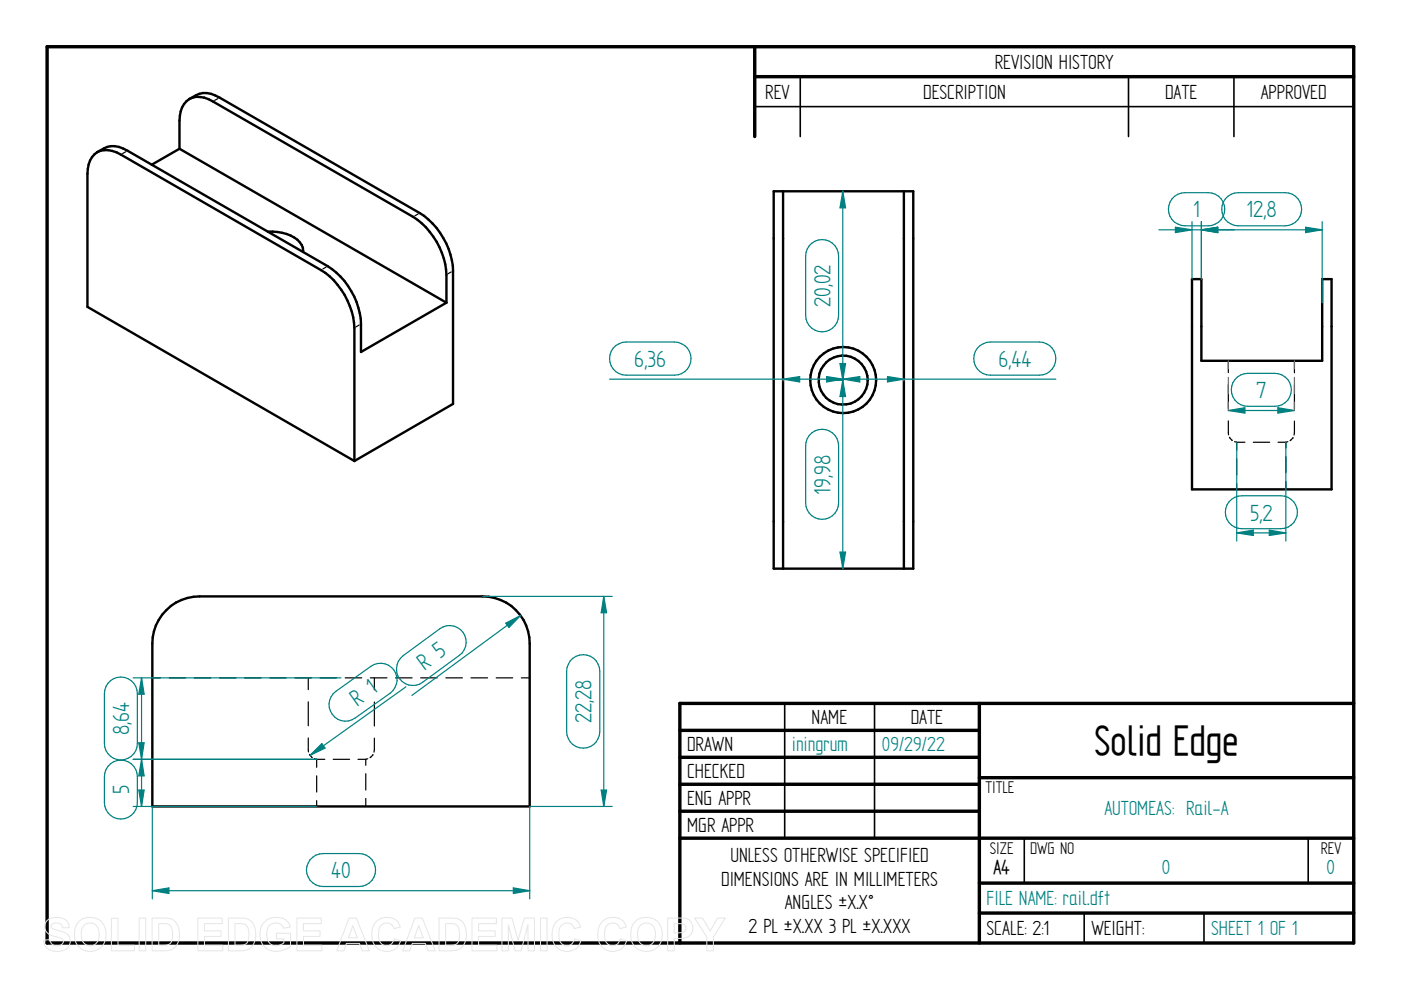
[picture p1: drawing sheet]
<svg xmlns="http://www.w3.org/2000/svg" width="297mm" height="210mm" viewBox="0 0 297 210" stroke-linecap="round" stroke-linejoin="round" font-family="sans-serif">
<g fill="none" stroke="#000" stroke-width=".72">
<path d="M10 9.9h277v190h-277zM160 9.9v19.1M160 16.3h127M144.1 154.9h63.5M207.6 149.1v50.8M287 149.1h-142.9v50.8M144.1 160.6h63.5M144.1 166.3h63.5M144.1 172h63.5M144.1 177.7h142.9M207.6 164.9h79.4M207.6 187.2h79.4"/>
<path d="M207.6 193.6h79.4"/>
</g>
<path d="M169.7 16.3v12.7M239.3 16.3v12.7M261.6 16.3v12.7M160 22.6h127M166.4 149.1v28.6M185.4 149.1v28.6M217.2 177.8v9.4M277.4 177.8v9.4M229.9 193.6v6.3M255.3 193.6v6.3" fill="none" stroke="#000" stroke-width=".34"/>
<g fill="none" stroke="#000" stroke-width=".51">
<path d="M20.6 32.3a5.1 5.1 0 0 0-2.1 4.5v28.3l56.6 32.6M20.6 32.3a5.1 5.1 0 0 1 5 .5l42.5 24.5a15.5 15.5 0 0 1 7 12.2v28.2M20.6 32.3a5.1 5.1 0 0 1 6.4-.3l42.5 24.4a15.7 15.7 0 0 1 7 12.3v5.9l18.2-10.4M38.1 31.5l-5.9 3.4M38.1 31.5l56.6 32.7M40.1 21a5.1 5.1 0 0 0-2 4.6v5.9M40.1 21a5.1 5.1 0 0 1 5 .5l42.5 24.5a15.7 15.7 0 0 1 7.1 12.3v5.9M40.1 21a5.1 5.1 0 0 1 6.5-.3l42.4 24.5a15.7 15.7 0 0 1 7.1 12.2v28.2l-21 12.1M56.8 49.1a8.4 8.4 0 0 1 6.8 2.3 2.41 2.41 0 0 1 .7 2M164 40.6h29.6v80h-29.6zM166 40.6v80M191.6 40.6v80"/>
<path d="M252.7 59.2h2v17.3h25.6v-17.3h2v44.6h-29.6zM35.3 129.4a9.9 9.9 0 0 1 7-3h60a10 10 0 0 1 10 10v34.6h-80v-34.6a9.7 9.7 0 0 1 3-7z"/>
<circle cx="178.8" cy="80.6" r="7"/>
<circle cx="178.8" cy="80.6" r="5.2"/>
</g>
<g fill="none" stroke="#000" stroke-width=".25">
<path d="M26.7 32.2l-.7 .4M46.2 20.9l-.7 .4M69.1 56.6l-.7 .4M88.6 45.4l-.6 .4M95.7 57.7l-.7 .3M76.2 68.9l-.7 .4M260.4 76.5v2.5M274.4 76.5v2.5M260.4 81.6v5M260.4 89.2l.1 3M260.7 92.7l.6 .7M261.7 93.6l.5 .2"/>
<path d="M262.2 93.8h1.7M262.2 93.8v1.7M262.2 97.3v3.4M265.7 93.8h3.5M271 93.8h1.6M272.6 93.8v1.2M272.6 96.8v3.4M273 93.6l-.4 .2M274.1 92.8l-.6 .6M274.4 81.6v5.1M274.4 89.3v2.9M262.2 102.5v1.3"/>
<path d="M272.6 102.1v1.7M32.3 143.7h1.7M35.9 143.7h3.5M41.2 143.7h3.5M46.5 143.7h3.5M51.9 143.7h3.5M57.2 143.7h3.5M62.5 143.7h3.5M65.4 143.7v2.5M65.4 148.8v5.1M65.4 156.5v2.9M65.6 159.9l.6 .7"/>
<path d="M67.9 143.7h3.5M73.2 143.7h3.5M78.5 143.7h3.5M79.1 160l-.7 .7M79.4 143.7v2.6M79.4 148.8v5.1M79.4 156.5l-.1 3M83.9 143.7h3.5M89.2 143.7h3.5M94.5 143.7h3.5M99.9 143.7h3.5M105.2 143.7h3.5"/>
<path d="M110.5 143.7h1.8M66.7 160.9l.4 .1M67.1 161h1.8M67.1 161v1.7M67.1 164.5v3.4M67.1 169.8v1.2M70.7 161h3.4M75.9 161h1.7M77.6 161v1.3M77.6 164v3.5M77.6 169.3v1.7M78 160.9l-.4 .1"/>
</g>
<path d="M102.3 126.4h27.5M121.5 139.6a3.5 3.5 0 0 1 3.7-.5 3.5 3.5 0 0 1 2 3.2v12.8a3.5 3.5 0 0 1-3.5 3.5 3.5 3.5 0 0 1-3.6-3.5v-12.8a3.9 3.9 0 0 1 1.4-2.7zM112.3 171h17.5M127.5 167.5h1.1l-.6 3.5z" fill="none" stroke="#008080" stroke-width=".25"/>
<path d="M127.5 167.5h1.1l-.6 3.5z" fill="#008080"/>
<path d="M128 126.4l.6 3.5h-1.1z" fill="none" stroke="#008080" stroke-width=".25"/>
<path d="M128 126.4l.6 3.5h-1.1z" fill="#008080"/>
<path d="M128 126.4v44.6M32.3 171v19.6M112.3 171v19.6M65.7 182.3a3.5 3.5 0 0 1 2.8-1.3h7.6a3.5 3.5 0 0 1 3.5 3.5 3.5 3.5 0 0 1-3.5 3.5h-7.6a3.5 3.5 0 0 1-3.1-2 3.5 3.5 0 0 1 .3-3.7zM108.8 188.3l3.5 .5-3.5 .6z" fill="none" stroke="#008080" stroke-width=".25"/>
<path d="M108.8 188.3l3.5 .5-3.5 .6z" fill="#008080"/>
<path d="M32.3 188.8l3.5-.5v1.1z" fill="none" stroke="#008080" stroke-width=".25"/>
<path d="M32.3 188.8l3.5-.5v1.1z" fill="#008080"/>
<path d="M84.9 139.6l.6-.6 7.8-5.7a3.5 3.5 0 0 1 4.9 .7 3.5 3.5 0 0 1-.8 4.9l-7.8 5.8a3.5 3.5 0 0 1-4.6-.5 3.5 3.5 0 0 1-.1-4.6zM107.2 132.1l3.2-1.6-2.5 2.6zM110.4 130.5l-23.1 16.9M32.3 188.8h80" fill="none" stroke="#008080" stroke-width=".25"/>
<path d="M107.2 132.1l3.2-1.6-2.5 2.6z" fill="#008080"/>
<path d="M23.4 161.9a3.5 3.5 0 0 1 3.8-.4 3.5 3.5 0 0 1 1.9 3.2v5.5a3.5 3.5 0 0 1-3.5 3.5 3.5 3.5 0 0 1-3.5-3.5v-5.5a3.5 3.5 0 0 1 1.3-2.8zM28.2 161h38.9M28.2 171h38.9M30 161l.6 3.5h-1.2z" fill="none" stroke="#008080" stroke-width=".25"/>
<path d="M30 161l.6 3.5h-1.2z" fill="#008080"/>
<path d="M29.4 167.5h1.2l-.6 3.5z" fill="none" stroke="#008080" stroke-width=".25"/>
<path d="M29.4 167.5h1.2l-.6 3.5z" fill="#008080"/>
<path d="M23.4 144.3a3.5 3.5 0 0 1 3.8-.4 3.5 3.5 0 0 1 1.9 3.2v10.5a3.5 3.5 0 0 1-3.5 3.6 3.5 3.5 0 0 1-3.5-3.6v-10.5a3.5 3.5 0 0 1 1.3-2.8zM28.2 143.7h44.1M29.4 157.5h1.2l-.6 3.5zM28.2 161h38.9M30 161v10" fill="none" stroke="#008080" stroke-width=".25"/>
<path d="M29.4 157.5h1.2l-.6 3.5z" fill="#008080"/>
<path d="M30 143.7l.6 3.5h-1.2z" fill="none" stroke="#008080" stroke-width=".25"/>
<path d="M30 143.7l.6 3.5h-1.2z" fill="#008080"/>
<path d="M30 143.7v17.3M70.7 147.1l8-5.8a3.5 3.5 0 0 1 4.8 .8 3.5 3.5 0 0 1-.8 4.9l-7.4 5.2a3.5 3.5 0 0 1-4.6-.5 3.5 3.5 0 0 1 0-4.6zM86.1 145.6l-20.4 14.5M65.7 160.1l2.5-2.5 .7 1z" fill="none" stroke="#008080" stroke-width=".25"/>
<path d="M65.7 160.1l2.5-2.5 .7 1z" fill="#008080"/>
<path d="M262.2 93.8v20.9M272.6 93.8v20.9M261.1 105.9l1.4-.7 .8-.1h8.3a3.5 3.5 0 0 1 3.5 3.5 3.5 3.5 0 0 1-3.5 3.5h-8.3a3.5 3.5 0 0 1-3.3-2.3 3.5 3.5 0 0 1 1.1-3.9zM262.2 113l3.5-.6v1.1z" fill="none" stroke="#008080" stroke-width=".25"/>
<path d="M262.2 113l3.5-.6v1.1z" fill="#008080"/>
<path d="M269.1 112.4l3.5 .6-3.5 .5z" fill="none" stroke="#008080" stroke-width=".25"/>
<path d="M269.1 112.4l3.5 .6-3.5 .5z" fill="#008080"/>
<path d="M262.4 79.9l1.4-.7h.8h5.7a3.5 3.5 0 0 1 3.5 3.5 3.5 3.5 0 0 1-3.5 3.4h-5.7a3.5 3.5 0 0 1-3.3-2.3 3.5 3.5 0 0 1 1.1-3.9zM260.4 87l3.5-.6v1.2zM262.2 113h10.4" fill="none" stroke="#008080" stroke-width=".25"/>
<path d="M260.4 87l3.5-.6v1.2z" fill="#008080"/>
<path d="M270.9 86.4l3.5 .6-3.5 .6z" fill="none" stroke="#008080" stroke-width=".25"/>
<path d="M270.9 86.4l3.5 .6-3.5 .6z" fill="#008080"/>
<path d="M254.7 48.7l3.5-.5v1.1zM254.7 47v12.2M260.3 41.6l1.4-.7h.8h10a3.5 3.5 0 0 1 3.5 3.5 3.5 3.5 0 0 1-3.5 3.5h-10a3.5 3.5 0 0 1-3.3-2.4 3.5 3.5 0 0 1 1.1-3.9zM280.3 47v17.2M260.4 87h14" fill="none" stroke="#008080" stroke-width=".25"/>
<path d="M260.4 76.5v1.7M274.4 76.5v1.7M260.4 80v3.5M260.4 85.3v1.7M274.4 80v3.5M274.4 85.3v1.7" fill="none" stroke="#6d6d6d" stroke-width=".25"/>
<path d="M254.7 48.7l3.5-.5v1.1z" fill="#008080"/>
<path d="M276.8 48.2l3.5 .5-3.5 .6z" fill="none" stroke="#008080" stroke-width=".25"/>
<path d="M276.8 48.2l3.5 .5-3.5 .6z" fill="#008080"/>
<path d="M249 41.6l.7-.4 1.5-.3h5a3.5 3.5 0 0 1 3.5 3.5 3.5 3.5 0 0 1-3.5 3.5h-5a3.5 3.5 0 0 1-3.3-2.4 3.5 3.5 0 0 1 1.1-3.9zM249.2 48.2l3.5 .5-3.5 .6zM252.7 47v12.2M254.7 48.7h25.6M254.7 47v12.2" fill="none" stroke="#008080" stroke-width=".25"/>
<path d="M249.2 48.2l3.5 .5-3.5 .6z" fill="#008080"/>
<path d="M254.7 48.7l3.5-.5v1.1z" fill="none" stroke="#008080" stroke-width=".25"/>
<path d="M254.7 48.7l3.5-.5v1.1z" fill="#008080"/>
<path d="M245.7 48.7h16M172.1 91.8a3.5 3.5 0 0 1 3.7-.4 3.5 3.5 0 0 1 2 3.1v12.1a3.5 3.5 0 0 1-3.5 3.5 3.5 3.5 0 0 1-3.5-3.5v-12.1a3.5 3.5 0 0 1 1.3-2.7zM176.9 80.6h1.9M178.7 80.6l.6 3.5h-1.2z" fill="none" stroke="#008080" stroke-width=".25"/>
<path d="M178.7 80.6l.6 3.5h-1.2z" fill="#008080"/>
<path d="M178.1 117.1h1.2l-.6 3.5z" fill="none" stroke="#008080" stroke-width=".25"/>
<path d="M178.1 117.1h1.2l-.6 3.5z" fill="#008080"/>
<path d="M171.6 52.1a3.5 3.5 0 0 1 3.8-1.1 3.5 3.5 0 0 1 2.4 3.3v12.5a3.5 3.5 0 0 1-3.5 3.6 3.5 3.5 0 0 1-3.5-3.6v-12.5l.1-.8zM178.1 77.1h1.2l-.6 3.5zM176.9 80.6h1.9M178.7 80.6v40" fill="none" stroke="#008080" stroke-width=".25"/>
<path d="M178.1 77.1h1.2l-.6 3.5z" fill="#008080"/>
<path d="M178.7 40.6l.6 3.5h-1.2z" fill="none" stroke="#008080" stroke-width=".25"/>
<path d="M178.7 40.6l.6 3.5h-1.2z" fill="#008080"/>
<path d="M178.7 40.6v40M178.8 78.7v1.9M207.8 73.3l1.4-.7 .8-.1h10.4a3.5 3.5 0 0 1 3.5 3.5 3.5 3.5 0 0 1-3.5 3.5h-10.4a3.5 3.5 0 0 1-3.4-2.3 3.5 3.5 0 0 1 1.2-3.9zM178.8 80.4l3.5-.6v1.2z" fill="none" stroke="#008080" stroke-width=".25"/>
<path d="M178.8 80.4l3.5-.6v1.2z" fill="#008080"/>
<path d="M188.2 79.8l3.4 .6-3.4 .6z" fill="none" stroke="#008080" stroke-width=".25"/>
<path d="M188.2 79.8l3.4 .6-3.4 .6z" fill="#008080"/>
<path d="M130 73.8a3.9 3.9 0 0 1 2.8-1.3h10.2a3.5 3.5 0 0 1 3.5 3.5 3.5 3.5 0 0 1-3.5 3.5h-10.2a3.5 3.5 0 0 1-3.2-1.9 3.5 3.5 0 0 1 .4-3.8zM175.3 79.8l3.5 .6-3.5 .6zM178.8 78.7v1.9M178.8 80.4h45.1" fill="none" stroke="#008080" stroke-width=".25"/>
<path d="M191.6 80.6h.1M191.6 80.4v.1" fill="none" stroke="#6d6d6d" stroke-width=".25"/>
<path d="M175.3 79.8l3.5 .6-3.5 .6z" fill="#008080"/>
<path d="M166 80.4l3.5-.6v1.2z" fill="none" stroke="#008080" stroke-width=".25"/>
<path d="M166 80.4l3.5-.6v1.2z" fill="#008080"/>
<path d="M129.2 80.4h49.6" fill="none" stroke="#008080" stroke-width=".25"/>
<path d="M166 80.6h.1M166 80.4v.1" fill="none" stroke="#6d6d6d" stroke-width=".25"/>
<g fill="none" stroke="#e6e6e6" stroke-width=".21">
<path d="M10.1 195a3.5 3.5 0 0 1 4.1 .3l.3 .6 .2 .8h-1.4a1.41 1.41 0 0 0-2.4-.6l-.1 .4 .2 .3 .9 .3a4.3 4.3 0 0 1 2.7 1.4 2.25 2.25 0 0 1-.2 2.4 2.25 2.25 0 0 1-2.3 .8 2.56 2.56 0 0 1-2.9-2.4l1.4-.1a1.49 1.49 0 0 0 1.3 1.3 1.49 1.49 0 0 0 1.6-.9 1.23 1.23 0 0 0-1.4-.9 2.54 2.54 0 0 1-2.6-2.2l.1-.8zM16.7 195.4a3.5 3.5 0 0 1 4.1-.5 3.5 3.5 0 0 1 1.6 3.8 3.4 3.4 0 0 1-3.8 3 3.4 3.4 0 0 1-2.8-4 3.2 3.2 0 0 1 .9-2.3zM17.7 196.3a1.94 1.94 0 0 1 2.4-.4 1.94 1.94 0 0 1 .9 2.2 1.95 1.95 0 0 1-.9 2.2 1.95 1.95 0 0 1-2.4-.4 3.4 3.4 0 0 1 0-3.6zM23.6 194.7h1.4v5.7h3.5v1.2h-4.9zM29.5 194.6h1.4v7h-1.4zM32.3 194.6h2.5a2.84 2.84 0 0 1 3.2 3.1 3.1 3.1 0 0 1-2.4 3.8l-3.3 .1zM33.7 195.8a2.79 2.79 0 0 1 2.5 .6 3.5 3.5 0 0 1-.3 3.7l-.6 .3h-1.6zM41.9 194.6h5.2v1.2h-3.8v1.6h3.6v1.1h-3.6v1.9h3.9v1.2h-5.3zM48.4 194.6h2.6a2.84 2.84 0 0 1 3.2 3.1 3.1 3.1 0 0 1-2.5 3.8l-3.3 .1zM49.8 195.8a2.79 2.79 0 0 1 2.6 .6 3.5 3.5 0 0 1-.3 3.7l-.6 .3h-1.7zM56 195.5a3.7 3.7 0 0 1 5.1 0l.4 1.1-1.4 .2a1.89 1.89 0 0 0-2.3-1 1.89 1.89 0 0 0-1.2 2.2 2.12 2.12 0 0 0 1.1 2.3 2.12 2.12 0 0 0 2.5-.4v-.8h-1.6v-1.2h3v2.7a4 4 0 0 1-6.1-.7 4.3 4.3 0 0 1 .5-4.4zM62.9 194.6h5.2v1.2h-3.8v1.6h3.6v1.1h-3.6v1.9h3.9v1.2h-5.3z"/>
<path d="M74 194.6h1.6l2.7 7h-1.5l-.6-1.6h-2.8l-.5 1.6h-1.5zM74.8 196.3l1 2.5h-1.9zM79.7 195.5a3.1 3.1 0 0 1 5.2 1.1l-1.4 .3a1.66 1.66 0 0 0-1.9-1.2 1.66 1.66 0 0 0-1.3 1.9 2.36 2.36 0 0 0 1.3 2.9 1.63 1.63 0 0 0 2-1.4l1.3 .4a3.1 3.1 0 0 1-3.6 2.1 3.1 3.1 0 0 1-2.5-3.4l.2-1.6zM88 194.6h1.5l2.8 7h-1.5l-.6-1.6h-2.8l-.5 1.6h-1.5zM88.8 196.3l.9 2.5h-1.9zM93.1 194.6h2.5a2.84 2.84 0 0 1 3.3 3.1 3.1 3.1 0 0 1-2.5 3.8l-3.3 .1zM94.5 195.8a2.79 2.79 0 0 1 2.6 .6 3.5 3.5 0 0 1-.3 3.7l-.7 .3h-1.6zM100.1 194.6h5.1v1.2h-3.7v1.6h3.5v1.1h-3.5v1.9h3.9v1.2h-5.3zM106.4 194.6h2.1l1.4 4.7 1.3-4.7h2.1v7h-1.3l-.1-5.5-1.4 5.5h-1.3l-1.4-5.5v5.5h-1.4zM114.6 194.6h1.4v7h-1.4zM117.9 195.5a3.1 3.1 0 0 1 5.2 1.1l-1.4 .3a1.66 1.66 0 0 0-1.9-1.2 1.66 1.66 0 0 0-1.3 1.9 2.36 2.36 0 0 0 1.3 2.9 1.63 1.63 0 0 0 2-1.4l1.3 .4a3.1 3.1 0 0 1-3.6 2.1 3.1 3.1 0 0 1-2.5-3.4l.3-1.6zM127.6 195.5a3.1 3.1 0 0 1 5.2 1.1l-1.4 .3a1.66 1.66 0 0 0-1.9-1.2 1.66 1.66 0 0 0-1.3 1.9 2.36 2.36 0 0 0 1.3 2.9 1.63 1.63 0 0 0 2-1.4l1.3 .4a3.1 3.1 0 0 1-3.6 2.1 3.1 3.1 0 0 1-2.5-3.4l.3-1.6z"/>
<path d="M134.7 195.4a3.5 3.5 0 0 1 4-.5 3.5 3.5 0 0 1 1.7 3.8 3.4 3.4 0 0 1-3.8 3 3.4 3.4 0 0 1-2.9-4 3.2 3.2 0 0 1 1-2.3zM135.7 196.3a1.94 1.94 0 0 1 2.3-.4 1.94 1.94 0 0 1 1 2.2 1.95 1.95 0 0 1-1 2.2 1.95 1.95 0 0 1-2.3-.4 3.4 3.4 0 0 1 0-3.6zM141.6 194.6h2.2a2.58 2.58 0 0 1 2.8 1.1 2.23 2.23 0 0 1-.1 2.4 2.23 2.23 0 0 1-2.2 .9h-1.3v2.6h-1.4zM143 195.8a2.83 2.83 0 0 1 2.2 .4 1.02 1.02 0 0 1 0 1.2 1.02 1.02 0 0 1-1.1 .4h-1.1zM147.3 194.6h1.6l1.7 2.8 1.5-2.8h1.7l-2.5 4.1v2.9h-1.4v-2.9z"/>
</g>
<text font-size="10.1" x="232" y="160.1">Solid Edge</text>
<g font-size="5.6" fill="#008080">
<text x="253" y="46.1">1</text>
<text x="264.3" y="46.1">12,8</text>
<text x="176.1" y="65.1" transform="rotate(-90 176.1 65.1)">20,02</text>
<text x="134.5" y="77.8">6,36</text>
<text x="211.7" y="77.8">6,44</text>
<text x="266.3" y="84.4">7</text>
<text x="176.1" y="104.9" transform="rotate(-90 176.1 104.9)">19,98</text>
<text x="265" y="110.4">5,2</text>
<text x="90" y="142.2" transform="rotate(-36 90 142.2)">R 5</text>
<text x="75.7" y="149.8" transform="rotate(-35 75.7 149.8)">R 1</text>
<text x="27.4" y="155.9" transform="rotate(-90 27.4 155.9)">8,64</text>
<text x="125.4" y="153.4" transform="rotate(-90 125.4 153.4)">22,28</text>
<text x="27.4" y="168.4" transform="rotate(-90 27.4 168.4)">5</text>
<text x="70.2" y="186.2">40</text>
</g>
<g font-size="4.9">
<text x="210.9" y="14.6">REVISION HISTORY</text>
<text x="162.2" y="20.9">REV</text>
<text x="195.7" y="20.9">DESCRIPTION</text>
<text x="247" y="20.9">DATE</text>
<text x="267.3" y="20.9">APPROVED</text>
<text x="172.1" y="153.5">NAME</text>
<text x="193.1" y="153.5">DATE</text>
<text x="145.7" y="159.2">DRAWN</text>
<text x="145.7" y="164.9">CHECKED</text>
<text x="145.7" y="170.6">ENG APPR</text>
<text x="145.7" y="176.3">MGR APPR</text>
<text x="154.9" y="182.8">UNLESS OTHERWISE SPECIFIED</text>
<text x="152.9" y="187.8">DIMENSIONS ARE IN MILLIMETERS</text>
<text x="158.7" y="197.7">2 PL ±X.XX 3 PL ±X.XXX</text>
<text x="166.4" y="192.8">ANGLES ±X.X°</text>
<text x="209.2" y="198.2">SCALE: 2:1</text>
<text x="231.4" y="198.2">WEIGHT:</text>
</g>
<g font-size="4.9" fill="#008080">
<text x="167.9" y="159.2">iningrum</text>
<text x="186.9" y="159.2">09/29/22</text>
<text x="234.1" y="172.8">AUTOMEAS: Rail-A</text>
<text x="246.3" y="185.3">0</text>
<text x="281.3" y="185.3">0</text>
<text x="209.2" y="191.9">FILE NAME: rail.dft</text>
<text x="256.8" y="198.3">SHEET 1 OF 1</text>
</g>
<text font-size="4.8" x="210.6" y="185.2">A4</text>
<g font-size="4.1">
<text x="208.9" y="168.1">TITLE</text>
<text x="209.8" y="181">SIZE</text>
<text x="218.4" y="181">DWG NO</text>
<text x="280" y="181">REV</text>
</g>
</svg>
